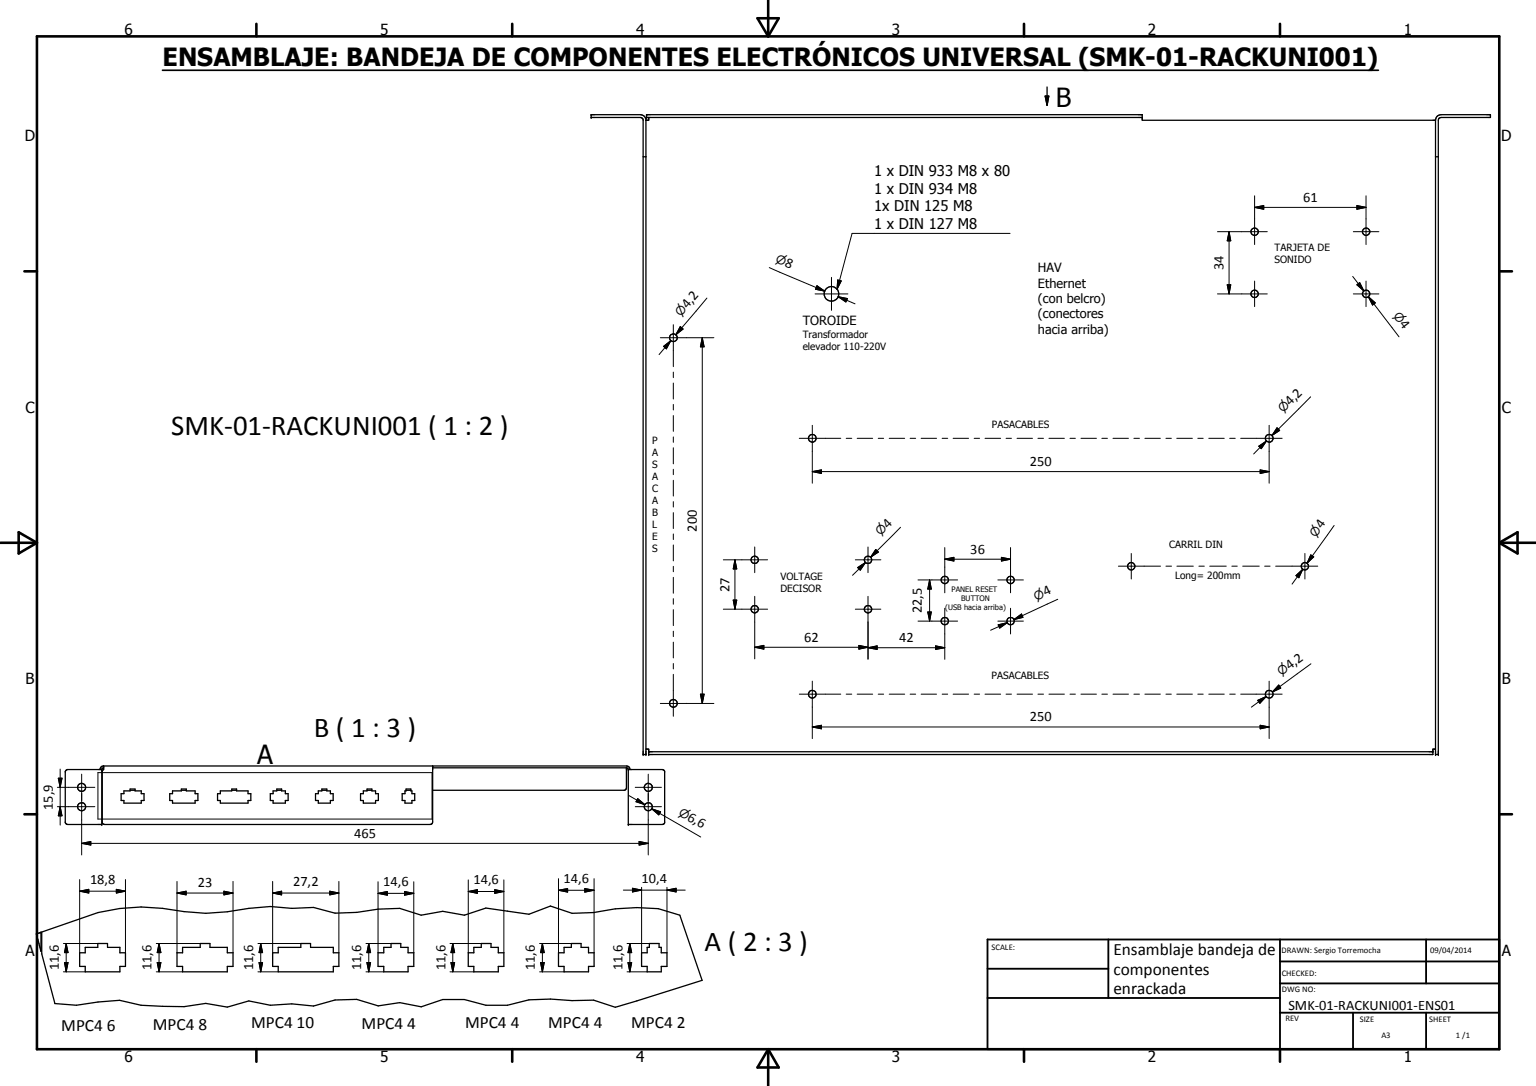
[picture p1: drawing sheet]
<svg xmlns="http://www.w3.org/2000/svg" width="420mm" height="297mm" viewBox="0 0 420 297" stroke-linecap="round" stroke-linejoin="round" font-family="sans-serif">
<g fill="none" stroke="#000" stroke-width=".35">
<path d="M161.7 31.4h13.5l1 .4 .5 .8v173.8h-.8v-173.7l-.2-.4-.5-.2h-13.5zM177.4 32.1v.8h-.7M285.9 26.3h1l-.5 2.5zM286.4 23.8v5M312.5 32.1h-135.6v-.7h135.6v1.5h80.2M393.1 31.8l1.1-.4h13.5v.7h-13.5l-.6 .2-.2 .6v173.5h-.7v-173.5zM175.9 42.9h.8M392.7 42.9h.7M18.1 210.7l.4-.2h9.3v15h-9.3l-.6-.3v-14.2zM28.4 209.5v1l-.4 .4v14.1l.3 .4 .3 .1h89.1l.3-.1 .4-.6v-15.3M28.4 209.5l-.7 .2-.4 .8M28.4 210l-.3 .1-.3 .4"/>
<path d="M28.4 209.5h143a.93 .93 0 0 1 .9 1M33.9 216.3h1.7v-.5h1.3v.5h1.7v.8h.8v1.8h-.8v.8h-4.7v-.8h-.8v-1.8h.8zM35.6 216.2h1.3M47.2 216.3h2.4v-.5h1.4v.5h2.4v.8h.7v1.8h-.7v.8h-6.2v-.8h-.8v-1.8h.8zM49.6 216.2h1.4M60.3 216.3h3.1v-.5h1.3v.5h3.1v.8h.8v1.8h-.8v.8h-7.5v-.8h-.8v-1.8h.8zM63.4 216.2h1.3M73.9 217.1h.8v-.8h1v-.5h1.3v.5h1.1v.8h.7v1.8h-.7v.8h-3.4v-.8h-.8zM75.7 216.2h1.3M87.1 216.3h.9v-.5h1.4v.5h1v.8h.7v1.8h-.7v.8h-3.3v-.8h-.8v-1.8h.8zM88 216.2h1.4M99.4 216.3h1v-.5h1.3v.5h1v.8h.8v1.8h-.8v.8h-3.3v-.8h-.8v-1.8h.8z"/>
<path d="M100.4 216.2h1.3M111.1 215.8h1.3v.5h.3v.8h.7v1.8h-.7v.8h-1.9v-.8h-.8v-1.8h.8v-.8h.3zM111.1 216.2h1.3M118.4 210h53M171.4 210v5.5l-.6 .7h-52.4M171.4 210l.3 .1 .2 .4M171.9 210.5h9.3l.6 .4v14.1l-.3 .4-9.6 .1zM176.7 204.9h.7v1.5h214.6v-1.5h.7M177.4 205.6h214.6M11.4 254.9l15.4-5.3a50.3 50.3 0 0 1 23.6-.3l5.9 .5 5.9-.4 5.9-.9 5.8-.6 5.9 .6 6-.3 5.8 1.6 6-.2 5.9-.9 5.8-.2 5.9 1.8 5.9-1 5.9 1 5.9-1.9 11.8 1.7 5.9-2.3 5.9 2 5.9-.2 5.9-1 5.9-.4 5.9 .3 5.9 1.8 6.1 17.8-23.8 7.4-5.9-1.9-5.9 .1-5.9-.4-5.9 .2-5.9 1.5h-5.9l-5.9-1.6h-5.9l-5.9 2-5.9-1.2-5.8 .9-5.9-1.8-6 .2-5.8 1.7-6-.6-5.9 .4-5.8-1.2-5.9 1.7-5.9-1.1-5.9 .9h-5.9l-5.9-.3-5.9-1.4-5.9 .5-5.9 .9-5.9-.5-3.6-13.6zM177.6 258.1h2.7v1h.6v1.5h1.5v3.7h-1.5v1.5h-3.9v-1.5h-1.5v-3.7h1.5v-1.5h.6zM11.2 260.1l-1.3-4.7 1.2-.4 .1 5.2"/>
<path d="M21.8 260.6h1.5v-1.5h3.4v-1h2.7v1h3.4v1.5h1.5v3.7h-1.5v1.5h-9.5v-1.5h-1.5zM48.4 260.6h1.5v-1.5h4.9v-1h2.6v1h4.8v1.5h1.5v3.7h-1.5v1.5h-12.3v-1.5h-1.5zM74.6 260.6h1.5v-1.5h6.2v-1h2.7v1h6.2v1.5h1.5v3.7h-1.5v1.5h-15.1v-1.5h-1.5zM103.4 260.6h1.6v-1.5h2v-1h2.6v1h2v1.5h1.6v3.7h-1.6v1.5h-6.6v-1.5h-1.6zM128.1 260.6h1.5v-1.5h2v-1h2.7v1h2v1.5h1.5v3.7h-1.5v1.5h-6.7v-1.5h-1.5zM152.8 260.6h1.5v-1.5h2v-1h2.7v1h2v1.5h1.5v3.7h-1.5v1.5h-6.7v-1.5h-1.5z"/>
<circle cx="343.2" cy="63.4" r="1"/>
<circle cx="373.7" cy="63.4" r="1"/>
<circle cx="184.2" cy="92.4" r="1.05"/>
<circle cx="227.4" cy="80.4" r="2"/>
<circle cx="343.2" cy="80.4" r="1.01"/>
<circle cx="373.7" cy="80.4" r="1"/>
<circle cx="222.2" cy="119.9" r="1.05"/>
<circle cx="347.2" cy="119.9" r="1.07"/>
<circle cx="206.4" cy="153.1" r="1"/>
<circle cx="237.4" cy="153.1" r="1"/>
<circle cx="258.4" cy="158.6" r="1"/>
<circle cx="276.4" cy="158.6" r="1"/>
<circle cx="309.4" cy="154.9" r=".99"/>
<circle cx="356.9" cy="154.9" r="1"/>
<circle cx="206.5" cy="166.6" r="1"/>
<circle cx="237.4" cy="166.6" r="1"/>
<circle cx="258.4" cy="169.9" r="1.01"/>
<circle cx="276.4" cy="169.9" r="1"/>
<circle cx="184.2" cy="192.4" r="1.05"/>
<circle cx="222.2" cy="189.9" r="1.05"/>
<circle cx="347.2" cy="189.9" r="1.06"/>
<circle cx="22.3" cy="215.4" r="1.09"/>
<circle cx="177.4" cy="215.4" r="1.11"/>
<circle cx="22.3" cy="220.6" r="1.09"/>
<circle cx="177.3" cy="220.7" r="1.08"/>
</g>
<g fill="#000">
<circle cx="161.7" cy="31.4" r=".18"/>
<circle cx="161.7" cy="32.1" r=".18"/>
<circle cx="176.9" cy="31.4" r=".18"/>
<circle cx="176.9" cy="32.1" r=".18"/>
<circle cx="27.8" cy="210.5" r=".18"/>
<circle cx="171.9" cy="210.5" r=".18"/>
<circle cx="175.9" cy="206.4" r=".18"/>
<circle cx="176.7" cy="206.4" r=".18"/>
<circle cx="177.4" cy="205.6" r=".18"/>
<circle cx="177.4" cy="206.4" r=".18"/>
<circle cx="392" cy="205.6" r=".18"/>
<circle cx="392.7" cy="206.4" r=".18"/>
<circle cx="393.4" cy="206.4" r=".18"/>
<circle cx="27.8" cy="225.5" r=".18"/>
<circle cx="171.9" cy="225.5" r=".18"/>
<circle cx="11.2" cy="255" r=".18"/>
</g>
<g fill="none" stroke="#000" stroke-width=".71">
<path d="M10.1 9.9h400v277.1h-400zM70.1 6.5v3.4M140.1 6.5v3.4M207.2 5h5.8l-2.9 4.9zM210.1 0v9.9M280.1 6.5v3.4M350.1 6.5v3.4M6.7 74.2h3.4M410.1 74.2h3.5M.1 148.5h10M5.1 145.6l5 2.9-5 2.9zM410.1 148.5h10"/>
<path d="M410.1 148.5l5-2.9v5.8zM6.7 222.7h3.4M410.1 222.7h3.5M70.1 287v3.4M140.1 287v3.4M210.1 287v10M210.1 287l2.9 5h-5.8zM280.1 287v3.4M350.1 287v3.4"/>
</g>
<path d="M270.1 257h140v30h-140zM303.2 257v16M350.1 257v30M390.1 257v12M270.1 265h33.1M270.1 273h80M350.1 277h60M350.1 269h60M350.1 263h60M370.1 277v10M390.1 277v10" fill="none" stroke="#000" stroke-width=".51"/>
<g fill="none" stroke="#000" stroke-width=".27">
<path d="M343.2 56.7l2.5-.5v1zM343.2 53.6v13.3M343.2 56.7h30.5M371.2 56.2l2.5 .5-2.5 .5zM373.7 53.6v13.3M210.4 73.2l15.2 6.4M223.3 78.6l2.3 1M223.5 78.1l2.1 1.5-2.5-.5zM227.4 75.9v9M229.1 76.6l1 .2-1.1 2.3zM276.3 63.8h-43.2l-4.1 15.3M333 63.4h13.7"/>
<path d="M335.7 77.9h1l-.5 2.5zM336.2 63.4l.5 2.5h-1zM336.2 63.4v17M343.2 76.9v7M370 75.6l3.1 4M370.2 63.4h7M371.2 77.9l.7-.6 1.2 2.3zM373.7 76.9v7M180.6 92.4h14.7M181.5 94.7l2-1.5-1.2 2.2zM183.5 93.2l-3.2 3.8M184.2 88.8v11.5"/>
<path d="M186.1 89.3l.7 .7-1.9 1.6zM186.5 89.7l-1.6 1.9M192.1 92.4l.5 2.5h-1zM192.1 92.4v100M193.4 81.5l-8.5 10.1M223 80.4h8.9M229.3 81.2l2.5 .5-.4 .9zM229.3 81.2l4.6 1.9M333 80.4h13.7M370.2 80.4h7M374.3 81.2l1.9 1.6-.8 .6zM374.3 81.2l8.4 10.9"/>
<path d="M184.2 101.8v1.5M184.2 104.8v4.3M184.2 110.6v1.5M184.2 113.7v4.3M184.2 119.5v1.5M218.6 119.9h11.4M222.2 116.3v15.9M231.5 119.9h1.5M234.5 119.9h4.2M240.2 119.9h1.5M243.2 119.9h4.3M249 119.9h1.5"/>
<path d="M252 119.9h4.2M257.7 119.9h1.5M260.7 119.9h4.3M266.5 119.9h1.5M269.4 119.9h4.3M275.2 119.9h1.5M278.2 119.9h4.2M283.9 119.9h1.5M286.9 119.9h4.3M292.7 119.9h1.5M295.7 119.9h4.2M301.4 119.9h1.5"/>
<path d="M304.4 119.9h4.3M310.2 119.9h1.5M313.2 119.9h4.2M318.9 119.9h1.5M321.9 119.9h4.3M327.6 119.9h1.5M330.7 119.9h4.2M336.4 119.9h1.5M339.4 119.9h11.3M347.2 116.3v15.9M349.3 117l.7 .7-2.1 1.4zM349.7 117.3l-1.8 1.8"/>
<path d="M358.5 108.5l-10.6 10.6M184.2 122.5v4.4M184.2 128.4v1.4M184.2 131.4v4.3M184.2 137.2v1.5M222.2 129l2.5-.5v1zM222.2 129h125M344.3 122l2.1-1.4-1.4 2.1zM344.7 128.5l2.5 .5-2.5 .5zM346.4 120.6l-3.5 3.6M184.2 140.2v4.4M184.2 146v1.6"/>
<path d="M184.2 149.1v4.3M184.2 154.9v1.5M184.2 157.9v4.4M197.9 153.1h12.1M201 153.1l.5 2.5h-.9zM201 153.1v13.5M206.4 149.6v7M234 153.1h6.9M234.6 155.2l2.2-1.4-1.5 2.2zM236.8 153.8l-3.6 3.6M237.4 149.6v7M239.6 150.3l.7 .7-2.1 1.4z"/>
<path d="M239.9 150.7l-1.7 1.7M246.3 144.2l-8.1 8.2M251.1 158.6h10.8M254.3 158.6l.5 2.5h-1zM254.3 158.6v11.3M258.4 153l2.5-.6v1.1zM258.4 149.8v12.3M258.4 153h18M273 158.6h6.9M273.9 152.4l2.5 .6-2.5 .5zM276.4 149.8v12.3M305.9 154.9h11.5"/>
<path d="M309.4 151.4v7M318.9 154.9h1.6M321.9 154.9h4.5M327.9 154.9h1.5M330.9 154.9h4.5M337 154.9h1.4M339.9 154.9h4.6M345.9 154.9h1.5M348.9 154.9h11.6M354.5 157.4l1.9-1.7-1.1 2.3zM356.4 155.7l-3 4.1M356.9 151.4v7"/>
<path d="M358.6 151.8l.8 .5-1.9 1.8zM359 152l-1.5 2.1M364.9 143.7l-7.4 10.4M184.2 163.7v1.6M184.2 166.8v4.3M184.2 172.6v1.5M184.2 175.6v4.4M197.9 166.6h12.1M200.6 164.1h.9l-.5 2.5zM206.4 177l2.5-.5v1zM206.4 163.1v17.1M206.4 177h31"/>
<path d="M234 166.6h6.9M234.9 176.5l2.5 .5-2.5 .5zM237.4 177.2l2.5-.5v.9zM237.4 163.1v17.2M237.4 177.2h21M251.1 169.9h10.8M253.8 167.4h1l-.5 2.5zM255.9 176.7l2.5 .5-2.5 .4zM258.4 166.4v13.9M273 169.9h6.9M273 170.9l2.5-.6-2 1.5zM275.5 170.3l-4.5 2.1"/>
<path d="M276.4 166.4v7M277.4 169.5l2-1.6 .4 1zM279.6 168.4l-2.2 1.1M289.3 163.9l-11.9 5.6M180.6 192.4h14.7M184.2 181.5v1.5M184.2 184.4v11.5M191.6 189.9h1l-.5 2.5zM218.6 189.9h11.4M222.2 198.8l2.5-.4v.9zM222.2 186.3v15.7M222.2 198.8h125"/>
<path d="M231.5 189.9h1.5M234.5 189.9h4.2M240.2 189.9h1.5M243.2 189.9h4.3M249 189.9h1.5M252 189.9h4.2M257.7 189.9h1.5M260.7 189.9h4.3M266.5 189.9h1.5M269.4 189.9h4.3M275.2 189.9h1.5M278.2 189.9h4.2"/>
<path d="M283.9 189.9h1.5M286.9 189.9h4.3M292.7 189.9h1.5M295.7 189.9h4.2M301.4 189.9h1.5M304.4 189.9h4.3M310.2 189.9h1.5M313.2 189.9h4.2M318.9 189.9h1.5M321.9 189.9h4.3M327.6 189.9h1.5M330.7 189.9h4.2"/>
<path d="M336.4 189.9h1.5M339.4 189.9h11.3M344 191.6l2.4-1.1-1.8 1.9zM344.7 198.4l2.5 .4-2.5 .5zM346.4 190.5l-4.1 2.9M347.2 186.3v15.7M349.8 187.4l.5 .8-2.2 1.1zM350 187.8l-1.9 1.5M358.6 181.6l-10.5 7.7M15.7 215.3h10.2M15.9 212.9h1.1l-.5 2.4zM16.5 210.4v15.3"/>
<path d="M22.3 211.8v22M26.8 211.3h91.4v12.7h-91.4zM172 217.6l4.4 2.5M173.8 215.3h7.1M174.4 218.4l2 1.7-2.4-.8zM177.3 211.8v22M15.7 220.6h10.2M16.5 220.6l.5 2.5h-1.1zM22.3 230.7l2.5-.5v.9zM22.3 230.7h155M173.8 220.6h7.1M174.8 230.2l2.5 .5-2.5 .4z"/>
<path d="M178.3 221.2l2.4 .8-.5 .9zM178.3 221.2l2.2 1.3M178.3 221.2l13.4 7.7M17.3 258.1h9.4M18.1 258.1l.5 2.5h-1zM18.1 258.1v7.7M21.8 243.8l2.5-.6v1.1zM21.8 243.8h12.5M21.8 240.6v20M31.8 243.2l2.5 .6-2.5 .5zM34.3 240.6v20M42.7 258.1h12.1"/>
<path d="M43.5 258.1l.5 2.5h-1zM43.5 258.1v7.7M48.4 244.3l2.5-.5v1zM48.4 244.3h15.3M48.4 241.1v19.5M61.2 243.8l2.5 .5-2.5 .5zM63.7 241.1v19.5M70.6 258.1h11.7M71.3 258.1l.5 2.5h-.9zM71.3 258.1v7.7M74.6 244.3l2.4-.5v1zM74.6 244.3h18.1"/>
<path d="M74.6 241.1v19.5M90.2 243.8l2.5 .5-2.5 .5zM92.7 241.1v19.5M100.1 258.1h6.9M100.9 258.1l.5 2.5h-1zM100.9 258.1v7.7M103.4 244.3l2.5-.5v1.1zM103.4 244.3h9.8M103.4 241.2v19.4M110.6 243.8l2.6 .5-2.6 .6zM113.2 241.2v19.4M123.1 258.1h8.5"/>
<path d="M123.9 258.1l.5 2.5h-1.1zM123.9 258.1v7.7M128.1 243.8l2.5-.5v1zM128.1 243.8h9.7M128.1 240.7v19.9M135.3 243.3l2.5 .5-2.5 .5zM137.8 240.7v19.9M147.6 258.1h8.7M148.4 258.1l.5 2.5h-1zM148.4 258.1v7.7M152.8 243.5l2.5-.5v1zM152.8 243.5h9.7"/>
<path d="M152.8 240.3v20.3M160 243l2.5 .5-2.5 .5zM162.5 240.3v20.3M170.5 243.5h16.9M171.5 258.1h6.1M172.3 258.1l.5 2.5h-1zM172.3 258.1v7.7M173 243l2.5 .5-2.5 .5zM175.5 242.7v17.9M182.4 243.5l2.5-.5v1zM182.4 242.7v17.9M17.3 265.8h6"/>
<path d="M17.6 263.3h1l-.5 2.5zM42.7 265.8h7.2M43 263.3h1l-.5 2.5zM70.6 265.8h5.5M70.9 263.3h.9l-.5 2.5zM100.1 265.8h4.9M100.4 263.3h1l-.5 2.5zM123.1 265.8h6.5M123.3 263.3h1.1l-.5 2.5zM147.6 265.8h6.7M147.9 263.3h1l-.5 2.5zM171.5 265.8h5.5"/>
<path d="M171.8 263.3h1l-.5 2.5z"/>
</g>
<g fill="#000">
<path d="M285.9 26.3h1l-.5 2.5zM343.2 56.7l2.5-.5v1zM371.2 56.2l2.5 .5-2.5 .5zM223.5 78.1l2.1 1.5-2.5-.5zM229.1 76.6l1 .2-1.1 2.3zM335.7 77.9h1l-.5 2.5zM336.2 63.4l.5 2.5h-1zM371.2 77.9l.7-.6 1.2 2.3zM181.5 94.7l2-1.5-1.2 2.2zM186.1 89.3l.7 .7-1.9 1.6zM192.1 92.4l.5 2.5h-1zM229.3 81.2l2.5 .5-.4 .9z"/>
<path d="M374.3 81.2l1.9 1.6-.8 .6zM349.3 117l.7 .7-2.1 1.4zM222.2 129l2.5-.5v1zM344.7 128.5l2.5 .5-2.5 .5zM344.3 122l2.1-1.4-1.4 2.1zM201 153.1l.5 2.5h-.9zM234.6 155.2l2.2-1.4-1.5 2.2zM239.6 150.3l.7 .7-2.1 1.4zM258.4 153l2.5-.6v1.1zM273.9 152.4l2.5 .6-2.5 .5zM354.5 157.4l1.9-1.7-1.1 2.3zM358.6 151.8l.8 .5-1.9 1.8z"/>
<path d="M200.6 164.1h.9l-.5 2.5zM206.4 177l2.5-.5v1zM234.9 176.5l2.5 .5-2.5 .5zM237.4 177.2l2.5-.5v.9zM253.8 167.4h1l-.5 2.5zM254.3 158.6l.5 2.5h-1zM255.9 176.7l2.5 .5-2.5 .4zM273 170.9l2.5-.6-2 1.5zM277.4 169.5l2-1.6 .4 1zM191.6 189.9h1l-.5 2.5zM222.2 198.8l2.5-.4v.9zM344 191.6l2.4-1.1-1.8 1.9z"/>
<path d="M344.7 198.4l2.5 .4-2.5 .5zM349.8 187.4l.5 .8-2.2 1.1zM15.9 212.9h1.1l-.5 2.4zM174.4 218.4l2 1.7-2.4-.8zM16.5 220.6l.5 2.5h-1.1zM22.3 230.7l2.5-.5v.9zM174.8 230.2l2.5 .5-2.5 .4zM178.3 221.2l2.4 .8-.5 .9zM21.8 243.8l2.5-.6v1.1zM31.8 243.2l2.5 .6-2.5 .5zM48.4 244.3l2.5-.5v1zM61.2 243.8l2.5 .5-2.5 .5z"/>
<path d="M74.6 244.3l2.4-.5v1zM90.2 243.8l2.5 .5-2.5 .5zM103.4 244.3l2.5-.5v1.1zM110.6 243.8l2.6 .5-2.6 .6zM128.1 243.8l2.5-.5v1zM135.3 243.3l2.5 .5-2.5 .5zM152.8 243.5l2.5-.5v1zM160 243l2.5 .5-2.5 .5zM173 243l2.5 .5-2.5 .5zM182.4 243.5l2.5-.5v1zM17.6 263.3h1l-.5 2.5zM18.1 258.1l.5 2.5h-1z"/>
<path d="M43 263.3h1l-.5 2.5zM43.5 258.1l.5 2.5h-1zM70.9 263.3h.9l-.5 2.5zM71.3 258.1l.5 2.5h-.9zM100.4 263.3h1l-.5 2.5zM100.9 258.1l.5 2.5h-1zM123.3 263.3h1.1l-.5 2.5zM123.9 258.1l.5 2.5h-1.1zM147.9 263.3h1l-.5 2.5zM148.4 258.1l.5 2.5h-1zM171.8 263.3h1l-.5 2.5zM172.3 258.1l.5 2.5h-1z"/>
</g>
<path d="M44.4 19.2h332.7" fill="none" stroke="#000" stroke-width=".46"/>
<g font-size="7.9">
<text x="46.9" y="119">SMK-01-RACKUNI001 ( 1 : 2 )</text>
<text x="85.8" y="201.7">B ( 1 : 3 )</text>
<text x="192.7" y="260.1">A ( 2 : 3 )</text>
</g>
<g font-size="7.2">
<text x="288.8" y="29.3">B</text>
<text x="70.3" y="209">A</text>
</g>
<text font-size="6.9" x="44.4" y="18.1">ENSAMBLAJE: BANDEJA DE COMPONENTES ELECTRÓNICOS UNIVERSAL (SMK-01-RACKUNI001)</text>
<g font-size="4.7">
<text x="304.6" y="261.2">Ensamblaje bandeja de</text>
<text x="304.6" y="266.6">componentes</text>
<text x="304.6" y="272">enrackada</text>
<text x="16.8" y="281.9">MPC4 6</text>
<text x="41.8" y="281.7">MPC4 8</text>
<text x="68.7" y="281.3">MPC4 10</text>
<text x="98.9" y="281.3">MPC4 4</text>
<text x="127.2" y="281.2">MPC4 4</text>
<text x="149.9" y="281.1">MPC4 4</text>
<text x="172.7" y="281.3">MPC4 2</text>
</g>
<g font-size="4.2">
<text x="34" y="9.6">6</text>
<text x="104" y="9.6">5</text>
<text x="174" y="9.6">4</text>
<text x="244" y="9.6">3</text>
<text x="314" y="9.6">2</text>
<text x="384" y="9.6">1</text>
<text x="6.8" y="38.7">D</text>
<text x="410.6" y="38.7">D</text>
<text x="7" y="112.9">C</text>
<text x="410.8" y="112.9">C</text>
<text x="7" y="187.1">B</text>
<text x="410.8" y="187.1">B</text>
<text x="7" y="261.4">A</text>
<text x="410.8" y="261.4">A</text>
<text x="34" y="290.4">6</text>
<text x="104" y="290.4">5</text>
<text x="174" y="290.4">4</text>
<text x="244" y="290.4">3</text>
<text x="314" y="290.4">2</text>
<text x="384" y="290.4">1</text>
</g>
<g font-size="4">
<text x="239.1" y="48.1">1 x DIN 933 M8 x 80</text>
<text x="239.1" y="53">1 x DIN 934 M8</text>
<text x="239.1" y="57.8">1x DIN 125 M8</text>
<text x="239.1" y="62.7">1 x DIN 127 M8</text>
</g>
<g font-size="3.9">
<text x="356.4" y="55.2">61</text>
<text x="214.5" y="72.6" transform="rotate(23 214.5 72.6)">8</text>
<text x="334.6" y="73.9" transform="rotate(-90 334.6 73.9)">34</text>
<text x="188.1" y="84.5" transform="rotate(-50 188.1 84.5)">4,2</text>
<text x="382.7" y="88.6" transform="rotate(52 382.7 88.6)">4</text>
<text x="352.9" y="111.1" transform="rotate(-45 352.9 111.1)">4,2</text>
<text x="281.7" y="127.5">250</text>
<text x="190.6" y="145.4" transform="rotate(-90 190.6 145.4)">200</text>
<text x="242.9" y="144.7" transform="rotate(-45 242.9 144.7)">4</text>
<text x="361.6" y="144.7" transform="rotate(-54 361.6 144.7)">4</text>
<text x="265.4" y="151.4">36</text>
<text x="199.5" y="161.9" transform="rotate(-90 199.5 161.9)">27</text>
<text x="252.2" y="167.8" transform="rotate(-90 252.2 167.8)">22,5</text>
<text x="285.9" y="163.1" transform="rotate(-25 285.9 163.1)">4</text>
<text x="220" y="175.5">62</text>
<text x="245.9" y="175.6">42</text>
<text x="352.7" y="183.2" transform="rotate(-36 352.7 183.2)">4,2</text>
<text x="281.7" y="197.3">250</text>
<text x="14.4" y="221.5" transform="rotate(-90 14.4 221.5)">15,9</text>
<text x="187.8" y="224.2" transform="rotate(30 187.8 224.2)">6,6</text>
<text x="96.9" y="229.1">465</text>
<text x="24.6" y="241.7">18,8</text>
<text x="54.1" y="242.7">23</text>
<text x="80.2" y="242.2">27,2</text>
<text x="104.8" y="242.3">14,6</text>
<text x="129.5" y="241.8">14,6</text>
<text x="154.2" y="241.5">14,6</text>
<text x="175.5" y="241.4">10,4</text>
<text x="16.1" y="265.4" transform="rotate(-90 16.1 265.4)">11,6</text>
<text x="41.5" y="265.4" transform="rotate(-90 41.5 265.4)">11,6</text>
<text x="69.3" y="265.4" transform="rotate(-90 69.3 265.4)">11,6</text>
<text x="98.8" y="265.4" transform="rotate(-90 98.8 265.4)">11,6</text>
<text x="121.8" y="265.4" transform="rotate(-90 121.8 265.4)">11,6</text>
<text x="146.3" y="265.4" transform="rotate(-90 146.3 265.4)">11,6</text>
<text x="170.3" y="265.4" transform="rotate(-90 170.3 265.4)">11,6</text>
<text x="352.4" y="276.3">SMK-01-RACKUNI001-ENS01</text>
</g>
<g font-size="3.5">
<text x="283.9" y="74.5">HAV</text>
<text x="283.9" y="78.7">Ethernet</text>
<text x="283.9" y="82.8">(con belcro)</text>
<text x="219.6" y="88.9">TOROIDE</text>
<text x="283.9" y="87">(conectores</text>
<text x="283.9" y="91.2">hacia arriba)</text>
</g>
<g font-size="3.3">
<text x="212" y="71.5" transform="rotate(23 212 71.5)">n</text>
<text x="186.3" y="86.7" transform="rotate(-50 186.3 86.7)">n</text>
<text x="381" y="86.4" transform="rotate(52 381 86.4)">n</text>
<text x="351" y="113.1" transform="rotate(-45 351 113.1)">n</text>
<text x="240.9" y="146.7" transform="rotate(-45 240.9 146.7)">n</text>
<text x="359.9" y="147" transform="rotate(-54 359.9 147)">n</text>
<text x="283.4" y="164.3" transform="rotate(-25 283.4 164.3)">n</text>
<text x="350.5" y="184.8" transform="rotate(-36 350.5 184.8)">n</text>
<text x="185.4" y="222.8" transform="rotate(30 185.4 222.8)">n</text>
</g>
<g font-size="2.7">
<text x="348.6" y="68.7">TARJETA DE</text>
<text x="348.6" y="72">SONIDO</text>
<text x="219.6" y="92.3">Transformador</text>
<text x="219.6" y="95.6">elevador 110-220V</text>
<text x="271.3" y="117.2">PASACABLES</text>
<text x="178.4" y="121.5">P</text>
<text x="178.4" y="124.8">A</text>
<text x="178.4" y="128.1">S</text>
<text x="178.4" y="131.4">A</text>
<text x="178.4" y="134.7">C</text>
<text x="178.4" y="137.9">A</text>
<text x="178.4" y="141.2">B</text>
<text x="178.4" y="144.5">L</text>
<text x="178.4" y="147.8">E</text>
<text x="319.8" y="150">CARRIL DIN</text>
<text x="178.4" y="151.1">S</text>
<text x="213.5" y="158.5">VOLTAGE</text>
<text x="213.5" y="161.8">DECISOR</text>
<text x="321.4" y="158.5">Long= 200mm</text>
<text x="271.3" y="185.8">PASACABLES</text>
</g>
<g font-size="2.4">
<text x="271.2" y="259.7">SCALE:</text>
<text x="350.6" y="260.8">DRAWN: Sergio Torremocha</text>
<text x="391.2" y="260.6">09/04/2014</text>
<text x="350.6" y="267">CHECKED:</text>
<text x="350.6" y="271.4">DWG NO:</text>
<text x="351.6" y="279.3">REV</text>
<text x="372" y="279.4">SIZE</text>
<text x="391" y="279.6">SHEET</text>
<text x="377.9" y="283.8">A3</text>
<text x="398.3" y="283.8">1 /1</text>
</g>
<g font-size="2.1">
<text x="258.6" y="167">(USB hacia arriba)</text>
<text x="260.3" y="162.1">PANEL RESET</text>
<text x="263" y="164.5">BUTTON</text>
</g>
</svg>
